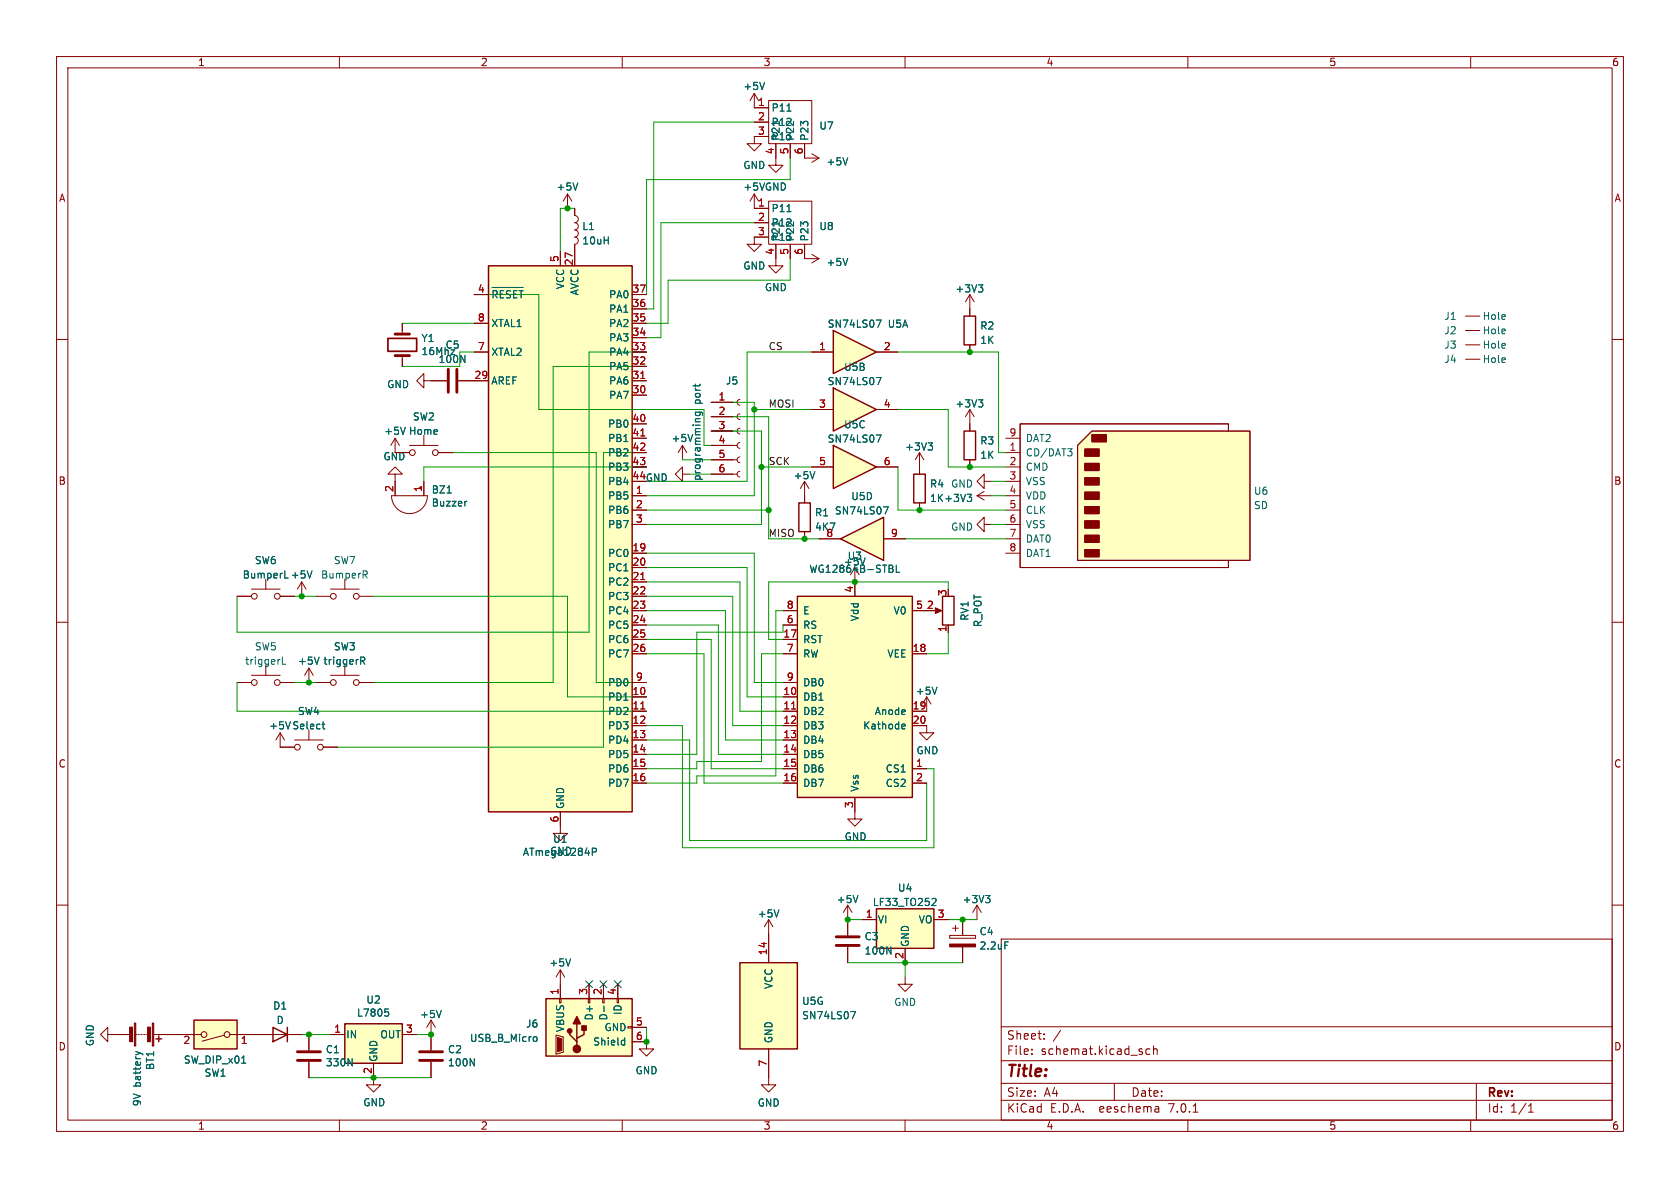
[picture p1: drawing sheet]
<svg xmlns="http://www.w3.org/2000/svg" width="297mm" height="210mm" viewBox="0 0 297 210" stroke-linecap="round" stroke-linejoin="round" font-family="sans-serif">
<g fill="none" stroke="#840000" stroke-width=".18">
<path d="M10 10h277v190h-277zM12 12h273v186h-273zM60 10v2M110 10v2M160 10v2M210 10v2M260 10v2M10 60h2M171.4 52.1l-.7 1.2M171.4 52.1v2.5M171.4 52.1l.8 1.2M259.1 55.9h2.5"/>
<path d="M259.1 58.4h2.5M285 60h2M259.1 61h2.5M10 110h2M44.4 119.4h5.1M47 117.6v1.8M54.6 118.1l-.8 1.3M54.6 118.1v2.6M54.6 118.1l.8 1.3M58.4 119.4h5.1M61 117.6v1.8M285 110h2"/>
<path d="M41.9 120.7h2.5M49.5 120.7h2.6M55.9 120.7h2.5M63.5 120.7h2.5M10 160h2M285 160h2M177 166h108v32h-108zM19 182.9v-1.3l-1.2 1.3 1.2 1.3v-1.3h3.9M23.9 182.9h.2M24.4 182.9h.2M24.9 182.9h.2M25.4 182.9h.3"/>
<path d="M25.9 182.9h.3M27.2 182.9h8.4M39.6 183l-3.9 1M40.6 182.9h12.7M58.4 182.9h2.6M60 198v2M66 188v2.5M71.1 182.9h2.6M76.2 180.3l-.8 1.3M76.2 180.3v5.4M76.2 187.7v2.8M76.2 180.3l.8 1.3"/>
<path d="M110 198v2M160 198v2M177 194.5h108M177 191.5h108M177 187.5h108M177 181.5h108M182.4 186.3v.1M182.4 185.5v.1M184.6 183.6v.1M184.6 182.8v.1M197 191.5v3M203.3 185.5l-.4-.1-.3 .3v.4l.1 .2h.6"/>
<path d="M203.9 185.5l.2-.1 .4 .1 .1 .9M203.9 184.9v1.5M204.6 195.6l.3 .2v.8M204.9 196.5l-.5 .1M204.9 196h-.5M210 198v2M210.9 196.6h.9M260 198v2M261 191.5v6.5M270.2 196.6h.9M270.2 195.5l.4-.4v1.5"/>
<circle cx="45" cy="120.7" r=".51"/>
<circle cx="49" cy="120.7" r=".51"/>
<circle cx="58.9" cy="120.7" r=".51"/>
<circle cx="63" cy="120.7" r=".51"/>
<circle cx="36.1" cy="182.9" r=".51"/>
<circle cx="40.1" cy="182.9" r=".51"/>
</g>
<g fill="none" stroke="#006464" stroke-width=".18">
<path d="M173 50.4h.7l-.4 .4M173.5 50.8l.2 .3v.3l-.2 .2M49.9 116.2v1.2h.6M56.4 116.2l-.4 1.2M63.8 116.2h.5l.2 .2-.1 .4h-.6M64.1 116.8l.4 .6M68.1 178.4h.6M68.5 178.8l.2 .3v.3l-.2 .2M78 178.6l-.4 1.3M24 185.9l.8 .3M24.8 186.2l-.8 .3M24.8 186.2l.3 .1"/>
<path d="M42.7 187.9h.8M83.1 187.2l.7 1.2v-1.2"/>
</g>
<path d="M74.2 187.5h4M74.2 185.9h4" fill="none" stroke="#840000" stroke-width=".51"/>
<g fill="#ffffc2" stroke="#ffffc2" stroke-width=".18">
<path d="M61 181h10.1v7h-10.1z"/>
<path d="M34.3 180.3h7.6v5.1h-7.6z"/>
</g>
<path d="M27.6 183.6h1M28.1 183.1v1.1M34.3 180.3h7.6v5.1h-7.6zM48.3 181.6l2.5 1.3-2.5 1.3zM50.8 181.6v2.6M61 181h10.1v7h-10.1z" fill="none" stroke="#840000" stroke-width=".25"/>
<g fill="#840000" stroke="#840000" stroke-width=".18">
<path d="M23.7 180.8h.3v4.1h-.3z"/>
<path d="M26.9 180.8h.3v4.1h-.3z"/>
<path d="M22.9 181.6h.5v2.6h-.5z"/>
<path d="M26.1 181.6h.5v2.6h-.5z"/>
</g>
<path d="M190.5 78.7l2.5-2.5h28v22.9h-30.5z" fill="#ffffc2"/>
<g fill="#840000" stroke="#840000" stroke-width=".18">
<path d="M191.8 97.2h2.5v1.2h-2.5z"/>
<path d="M191.8 94.6h2.5v1.3h-2.5z"/>
<path d="M191.8 92.1h2.5v1.2h-2.5z"/>
<path d="M191.8 89.5h2.5v1.3h-2.5z"/>
<path d="M191.8 87h2.5v1.3h-2.5z"/>
<path d="M191.8 84.5h2.5v1.2h-2.5z"/>
<path d="M191.8 81.9h2.5v1.3h-2.5z"/>
<path d="M191.8 79.4h2.5v1.2h-2.5z"/>
<path d="M193 76.8h2.6v1.3h-2.6z"/>
<path d="M98.6 183.4l.7 .2v2.1l-.7 .2z"/>
</g>
<g fill="none" stroke="#840000" stroke-width=".18">
<path d="M133.3 36.8h2.6M133.3 39.4h2.6M135.9 35.6h7.6v7.6h-7.6zM71.1 57.2v1.9M135.9 41.9h-2.6v1.3h1.3l-1.3 1.3-1.2-1.3h1.2M137.2 43.2v3.8h1.2l-1.2 1.3-1.3-1.3h1.3M139.7 43.2v2.5M142.2 43.2v2.5h2.6M143.5 45l1.3 .7M144.8 45.7l-1.3 .8M171.4 54.6v1.3M71.1 62.9v1.9"/>
<path d="M171.4 61v1.2M171.4 72.4v3.8M171.4 72.4l-.7 1.3M171.4 72.4l.8 1.3M177.8 77.5h2.5M190.5 78.7l2.5-2.5h28v22.9h-30.5zM217.2 76.2v-1.3h-36.9v25.4h36.9v-1.2M162.6 80l-.8 1.3M162.6 80v3.8M162.6 88.9v1.3M162.6 80l.7 1.3M171.4 81.3v1.3"/>
<path d="M177.8 80h2.5M177.8 82.6h2.5M177.8 85.1h2.5M177.8 87.6h2.5M177.8 90.2h2.5M177.8 92.7h2.5M177.8 95.3h2.5M177.8 97.8h2.5M98.9 176.5h.3v.8h-.3zM99.1 171.5l-.8 1.2M99.1 171.5v5M99.1 171.5l.7 1.2"/>
<path d="M104 176.5h.3v.8h-.3zM104.1 174v2.5M106.6 176.5h.2v.8h-.2zM106.7 174v2.5M109.1 176.5h.2v.8h-.2zM109.2 174v2.5M54.6 182.9v2.8M54.6 187.7v2.8M66 190.5v1.3h1.3l-1.3 1.2-1.2-1.2h1.2M98.3 183l1.3 .3v2.8l-1 .2h-.3zM111 181.5h.8v.2h-.8zM111.8 184.2h2.5v1.2h1.3l-1.3 1.3-1.3-1.3h1.3"/>
<path d="M111.8 181.6h2.5"/>
</g>
<g fill="none" stroke="#006464" stroke-width=".18">
<path d="M139.1 37.4h.7M149.9 45.7l-.5 1.2M80.4 61.8l-.7 .9M164.1 78.3h.8l-.5 .5M164.6 78.8l.3 .2v.3l-.3 .3M173 70.7h.7l-.4 .5M173.5 71.2l.2 .2v.3l-.2 .2M188.7 79.3h.8l-.4 .5M189.5 79.9v.6M100.9 169.5l-.4 1.3M106.8 177.8v1M61.5 187.2l.8 1.2v-1.2"/>
<path d="M94.5 183.3h.3l.1 .2v.5l-.4 .1M110.1 183.9l.3 .1M110.4 183.5v1.2M110.4 184.7h-.3"/>
</g>
<path d="M170.4 55.9h2.1v5.1h-2.1zM170.4 76.2h2.1v5.1h-2.1zM161.5 83.8h2.1v5.1h-2.1zM96.5 176.5h15.3v10.2h-15.3zM100.7 182.2v.7l1.3 1.3v.6M102 181v2.5M103.3 181.6v1.3l-1.3 .6v.7" fill="none" stroke="#840000" stroke-width=".25"/>
<path d="M96.5 176.5h15.3v10.2h-15.3z" fill="#ffffc2" stroke="#ffffc2" stroke-width=".18"/>
<g fill="#840000" stroke="#840000" stroke-width=".25">
<path d="M102 179.7l.6 1.3h-1.3z"/>
<path d="M102.9 181.4h.7v.7h-.7z"/>
<circle cx="102" cy="185.4" r=".63"/>
<circle cx="100.7" cy="182.2" r=".38"/>
</g>
<path d="M69.8 59.1h2.6M69.8 62.9h2.6M52.6 187.5h4M52.6 185.9h4" fill="none" stroke="#840000" stroke-width=".51"/>
<path d="M68.6 59.8h5.1v2.3h-5.1z" fill="none" stroke="#840000" stroke-width=".3"/>
<path d="M148.6 95.3l7.6-3.9v7.7z" fill="#ffffc2"/>
<path d="M148.6 95.3l7.6-3.9v7.7zM166.6 105.4h2.1v5.1h-2.1zM154.9 160.7h10.2v6.9h-10.2z" fill="none" stroke="#840000" stroke-width=".25"/>
<g fill="none" stroke="#840000" stroke-width=".18">
<path d="M100.3 34.3l-.7 1.3M100.3 34.3v2.5M100.3 34.3l.8 1.3M101.6 36.8v1.3a.64 .64 0 0 1 .6 .6 .64 .64 0 0 1-.6 .7 .64 .64 0 0 1 .6 .6 .64 .64 0 0 1-.6 .6 .64 .64 0 0 1 .6 .7 .64 .64 0 0 1-.6 .6 .64 .64 0 0 1 .6 .6 .64 .64 0 0 1-.6 .7v1.3M69.8 77.5l-.7 1.2M69.8 77.5v2.5h2.6M69.8 77.5l.8 1.2M72.4 78.7h5.1M74.9 67.3v-1.3l-1.2 1.3 1.2 1.3v-1.3h4.1M74.9 77v1.7M81 67.3h2.8M120.6 78.7l-.7 1.3"/>
<path d="M120.6 78.7v2.6M120.6 78.7l.8 1.3M69.2 87.6h6.4a3.2 3.2 0 0 1-3.2 3.2 3.2 3.2 0 0 1-3.2-3.2zM69.8 83.8h1.3l-1.3-1.2-1.2 1.2h1.2v3.8M74.9 85.1v2.5M77.5 80h2.5M120.6 83.8v-1.2l-1.2 1.2 1.2 1.3v-1.3h1.3M144.8 95.3h3.8M156.2 95.3h3.8M172.7 87.6h2.6M172.7 87.6l1.3 .8M174 92.7v-1.3l-1.3 1.3 1.3 1.3v-1.3h1.3"/>
<path d="M174 85.1v-1.3l-1.3 1.3 1.3 1.3v-1.3h1.3M174 86.9l-1.3 .7M41.9 105.4h2.5M44.4 104.1h5.1M47 102.4v1.7M49.5 105.4h2.6M53.3 102.9l-.7 1.2M53.3 102.9v2.5M53.3 102.9l.8 1.2M55.9 105.4h2.5M58.4 104.1h5.1M61 102.4v1.7"/>
<path d="M63.5 105.4h2.5M165.1 108h1M167.6 110.5v1.3M152.4 162.6h2.5M160 167.6v2.6M165.1 162.6h2.5"/>
<circle cx="72.9" cy="80" r=".51"/>
<circle cx="77" cy="80" r=".51"/>
<circle cx="45" cy="105.4" r=".51"/>
<circle cx="49" cy="105.4" r=".51"/>
<circle cx="58.9" cy="105.4" r=".51"/>
<circle cx="63" cy="105.4" r=".51"/>
</g>
<path d="M102.1 32.3l-.4 1.3M81.5 62.8l.7 1.3v-1.3M122.5 76.8l-.5 1.3M82.6 88.6l-.3 .1M156.2 89.6h.8l-.5 1.3M171 87.4h.8l-.5 .5M171.5 87.9l.3 .2v.3l-.3 .3M50.3 102.2h.7M55.2 100.9l-.5 1.3M64.5 101.6l.4 .6M64.7 100.9l.2 .3v.3l-.2 .1M164.9 158.8l.5 .1 .1 .3-.8 .9h.8" fill="none" stroke="#006464" stroke-width=".18"/>
<path d="M79.2 65.3v4M80.8 65.3v4" fill="none" stroke="#840000" stroke-width=".51"/>
<path d="M154.9 160.7h10.2v6.9h-10.2z" fill="#ffffc2" stroke="#ffffc2" stroke-width=".18"/>
<path d="M165.4 107.4l1.1 .6-1.1 .5z" fill="#840000" stroke="#840000" stroke-width=".18"/>
<path d="M147.3 78.7l7.6 3.9-7.6 3.8z" fill="#ffffc2"/>
<path d="M147.3 78.7l7.6 3.9-7.6 3.8z" fill="none" stroke="#840000" stroke-width=".25"/>
<path d="M143.5 82.6h3.8M154.9 82.6h3.8" fill="none" stroke="#840000" stroke-width=".18"/>
<path d="M154.9 76.9h.9l-.6 1.3" fill="none" stroke="#006464" stroke-width=".18"/>
<path d="M147.3 68.6l7.6 3.8-7.6 3.8z" fill="#ffffc2"/>
<path d="M147.3 68.6l7.6 3.8-7.6 3.8z" fill="none" stroke="#840000" stroke-width=".25"/>
<path d="M143.5 72.4h3.8M154.9 72.4h3.8" fill="none" stroke="#840000" stroke-width=".18"/>
<path d="M154.9 66.7h.9l-.6 1.3" fill="none" stroke="#006464" stroke-width=".18"/>
<path d="M147.3 58.4l7.6 3.8-7.6 3.8z" fill="#ffffc2"/>
<path d="M86.4 47h25.4v96.5h-25.4zM147.3 58.4l7.6 3.8-7.6 3.8zM141.2 88.9h2.1v5.1h-2.1zM141 105.4h20.3v35.6h-20.3zM130.8 170.2h10.2v15.2h-10.2z" fill="none" stroke="#840000" stroke-width=".25"/>
<g fill="none" stroke="#840000" stroke-width=".18">
<path d="M133.3 16.5l-.7 1.3M133.3 16.5v2.6h2.6M133.3 16.5l.8 1.3M135.9 17.8h7.6v7.6h-7.6zM101.6 36.8v1.3M133.3 34.3v2.5h2.6M133.3 21.6h2.6M133.3 34.3l-.7 1.3M133.3 34.3l.8 1.3M133.3 39.4h2.6M135.9 24.1h-2.6v1.3h1.3l-1.3 1.3-1.2-1.3h1.2M137.2 25.4v3.8h1.2l-1.2 1.3-1.3-1.3h1.3"/>
<path d="M139.7 25.4v2.5M142.2 25.4v2.5h2.6M143.5 27.2l1.3 .7M144.8 27.9l-1.3 .8M71.1 57.2v1.2M83.8 57.2h2.6M83.8 52.1h2.6M99.1 44.5v2.5M101.6 43.2v3.8M111.8 59.7h2.5M111.8 57.2h2.5M111.8 54.6h2.5"/>
<path d="M111.8 52.1h2.5M133.3 41.9h2.6M137.2 43.2v2.5M139.7 43.2v2.5M142.2 43.2v2.5M171.4 54.6v1.3M71.1 63.5v1.3M76.2 67.3h2.8M81 67.3h5.4M83.8 62.2h2.6M111.8 62.2h2.5M111.8 67.3h2.5"/>
<path d="M111.8 69.9h2.5M111.8 64.8h2.5M111.8 74.9h2.5M111.8 77.5h2.5M125.7 78.7h4.6M125.7 76.2h4.6M125.7 73.7h4.6M125.7 71.1h4.6M130.8 78.2l-.3 .2-.2 .3 .1 .4 .4 .1M130.8 75.7l-.3 .1-.2 .4 .1 .4 .4 .1M130.8 73.2l-.3 .1-.2 .3 .1 .4 .4 .2M130.8 70.6l-.3 .1-.2 .4 .1 .4 .4 .1"/>
<path d="M143.5 62.2h3.8M143.5 72.4h3.8M154.9 62.2h3.8M154.9 72.4h3.8M171.4 61v1.2M171.4 74.9v1.3M259.1 63.5h2.5M69.8 80h2.6M69.8 85.1v2.5M74.9 85.1v2.5M77.5 80h2.5M111.8 87.6h2.5"/>
<path d="M111.8 97.8h2.5M111.8 90.2h2.5M111.8 92.7h2.5M111.8 80h2.5M111.8 82.6h2.5M111.8 85.1h2.5M125.7 83.8h4.6M125.7 81.3h4.6M130.8 83.3l-.3 .1-.2 .4 .1 .4 .4 .1M130.8 80.8l-.3 .1-.2 .4 .1 .3 .4 .2M142.2 85.1l-.7 1.3M142.2 85.1v3.8"/>
<path d="M142.2 94v1.3M142.2 85.1l.8 1.3M143.5 82.6h3.8M144.8 95.3h3.8M154.9 82.6h3.8M156.2 95.3h3.8M162.6 82.6v1.2M162.6 88.9v1.3M171.4 81.3v1.3M41.9 105.4h2.5M49.5 105.4h2.6M111.8 113h2.5"/>
<path d="M111.8 115.6h2.5M111.8 108h2.5M111.8 110.5h2.5M111.8 100.3h2.5M111.8 102.9h2.5M111.8 105.4h2.5M138.4 113h2.6M138.4 115.6h2.6M138.4 108h2.6M138.4 110.5h2.6M151.1 100.3v5.1M161.3 115.6h2.5"/>
<path d="M161.3 108h2.5M167.6 110.5v1.3M49.5 129.5v2.6h2.6M49.5 129.5l-.7 1.3M49.5 129.5l.8 1.3M52.1 130.8h5M54.6 129v1.8M55.9 120.7h2.5M57.1 132.1h2.6M63.5 120.7h2.5M111.8 130.8h2.5M111.8 135.9h2.5"/>
<path d="M111.8 123.2h2.5M111.8 125.7h2.5M111.8 128.3h2.5M111.8 133.4h2.5M111.8 138.4h2.5M111.8 120.7h2.5M138.4 130.8h2.6M138.4 135.9h2.6M138.4 123.2h2.6M138.4 125.7h2.6M138.4 128.3h2.6M138.4 133.4h2.6"/>
<path d="M138.4 138.4h2.6M138.4 120.7h2.6M161.3 128.3h2.5v1.2h1.3l-1.3 1.3-1.2-1.3h1.2M161.3 135.9h2.5M161.3 138.4h2.5M163.8 123.2v2.5h-2.5M163.8 123.2l-.7 1.3M163.8 123.2l.8 1.3M99.1 143.5v3.8h1.2l-1.2 1.3-1.3-1.3h1.3M151.1 141v3.8h1.3l-1.3 1.3-1.2-1.3h1.2M99.1 174v2.5M104.1 174v2.5"/>
<path d="M106.7 174v2.5M109.2 174v2.5M135.9 162.6v7.6M135.9 162.6l-.8 1.2M135.9 162.6l.8 1.2M149.9 160l-.8 1.3M149.9 160v5.4M149.9 167.4v2.8M149.9 160l.7 1.3M152.4 162.6h2.5M160 172.7v1.3h1.3l-1.3 1.3-1.3-1.3h1.3M160 167.6v2.6"/>
<path d="M165.1 162.6h2.5M167.9 165.4h4.6v.5h-4.6zM168.4 164.1h1M168.9 163.6v1M170.2 162.6v2.8M170.2 167.4v2.8M172.7 160l-.7 1.3M172.7 160v2.6M172.7 160l.8 1.3M20.3 182.9h2.6M27.9 182.9h7.7M40.6 182.9h7.7"/>
<path d="M50.8 182.9h2.5M54.6 182.9v2.8M54.6 187.7v2.8M58.4 182.9h2.6M66 188v2.5M71.1 182.9h2.6M76.2 182.9v2.8M76.2 187.7v2.8M111.8 181.6h2.5M111.8 184.2h2.5M135.9 185.4v6.4h1.3l-1.3 1.2-1.3-1.2h1.3"/>
<circle cx="52.6" cy="132.1" r=".51"/>
<circle cx="56.6" cy="132.1" r=".51"/>
</g>
<g fill="none" stroke="#006464" stroke-width=".18">
<path d="M135.2 14.6l-.5 1.2M139.1 19.6h.7M102.1 32.3l-.4 1.3M139.1 37.4h.7M149.9 27.9l-.5 1.3M87 50.8h5.5M87.9 51.6l-.2-.2h-.5v1.3M89 51.4h-.6v1.3M90.3 51.4h-.5l-.3 .2M91.4 51.4h-.6v1.3M91.8 51.4h.7M92.1 51.4v1.3"/>
<path d="M149.9 45.7l-.5 1.2M154.9 56.6h.9l-.6 1.2M173 50.4h.7l-.4 .4M173.5 50.8l.2 .3v.3l-.2 .2M80.4 61.8l-.7 .9M81.5 62.8l.7 1.3v-1.3M110.3 78.1h.7M122.5 76.8l-.5 1.3M122.9 72.9h1.1l.2 .2-.1 .3M123 72.9l-.1 .3 .3 .3 .5-.2v-.4M123.8 74h-.7l-.2 .2M154.9 76.9h.9l-.6 1.3"/>
<path d="M154.9 66.7h.9l-.6 1.3M164.1 78.3h.8l-.5 .5M164.6 78.8l.3 .2v.3l-.3 .3M173 70.7h.7l-.4 .5M173.5 71.2l.2 .2v.3l-.2 .2M82.6 88.6l-.3 .1M144.1 83.4l-.5 1.2M152.9 98.6l-.4 1.3M156.2 89.6h.8l-.5 1.3M157.7 100l.1 .1-.1 .3M158.4 99.9v1.3h.7M171 87.4h.8l-.5 .5"/>
<path d="M171.5 87.9l.3 .2v.3l-.3 .3M50.3 102.2h.7M55.2 100.9l-.5 1.3M56.4 116.2l-.4 1.2M63.8 116.2h.5l.2 .2-.1 .4h-.6M64.1 116.8l.4 .6M157.6 100.5l.3 .2-.1 .4-.1 .1M56.9 128h.5M57.1 127.6v1.1l.3 .2M159.5 128.1l.4-.1 .1 .3-.6 .1M159.5 128.8h.5M165.6 121.5l-.4 1.2"/>
<path d="M104.7 150.6l.6-.1 .1-.1v-.3l-.7-.2v1.3M151.7 158.3l-.4 1.3M164.9 158.8l.5 .1 .1 .3-.8 .9h.8M174.2 158.3h.8l-.4 .5M174.8 158.8l.2 .2v.3l-.2 .3M68.1 178.4h.6M68.5 178.8l.2 .3v.3l-.2 .2M78 178.6l-.4 1.3M100.9 169.5l-.4 1.3M106.8 177.8v1M137.7 160.8l-.4 1.3M150.4 178.8h.8l-.5 1.3"/>
<path d="M156.8 167.4l.7 1.3v-1.3M177.6 166.5h.7M24 185.9l.8 .3M24.8 186.2l-.8 .3M24.8 186.2l.3 .1M42.7 187.9h.8M61.5 187.2l.8 1.2v-1.2M83.1 187.2l.7 1.2v-1.2M94.5 183.3h.3l.1 .2v.5l-.4 .1M110.1 183.9l.3 .1M110.4 183.5v1.2M110.4 184.7h-.3"/>
</g>
<g fill="#ffffc2" stroke="#ffffc2" stroke-width=".18">
<path d="M141 105.4h20.3v35.6h-20.3z"/>
<path d="M86.4 47h25.4v96.5h-25.4z"/>
<path d="M130.8 170.2h10.2v15.2h-10.2z"/>
</g>
<path d="M113.3 66.9h.7M113.3 77.1h.7M113.3 102.5h.7M113.3 125.3h.7M139.9 125.3h.8" fill="none" stroke="#a90000" stroke-width=".18"/>
<path d="M167.9 166.9h4.6v.5h-4.6z" fill="#840000" stroke="#840000" stroke-width=".18"/>
<path d="M147.8 167.1h4.1M147.8 165.6h4.1" fill="none" stroke="#840000" stroke-width=".51"/>
<g fill="none" stroke="#009600" stroke-width=".18">
<path d="M101.6 36.8h-2.5v7.7M133.3 39.4h-16.5v20.3h-2.5M133.3 21.6h-17.7v33h-1.3M139.7 27.9v3.9h-25.4v20.3M71.1 57.2h12.7M83.8 52.1h11.4v20.3h29.3v6.3h1.2M139.7 45.7v3.8h-21.6v7.7h-3.8M83.8 62.2h-2.5v2.6h-10.2M114.3 64.8h-16.5v55.9h-31.8M114.3 62.2h-10.2v49.6h-62.2v-6.4M125.7 73.7h10.2v21.6h8.9M125.7 76.2h8.9v16.5h-20.3"/>
<path d="M125.7 71.1h7.6v16.5h-19M133.3 72.4h10.2M143.5 62.2h-11.4v22.9h-17.8M158.7 72.4h8.9v10.2h10.2M158.7 62.2h17.8v17.8h1.3M80 80h25.4v40.7h8.9M114.3 90.2h21.6M114.3 82.6h-39.4v2.5M114.3 97.8h19v22.9h5.1M114.3 80h-7.6v52.1h-47M120.6 81.3h5.1M121.9 83.8h3.8"/>
<path d="M134.6 82.6h8.9M158.7 82.6v7.6h19.1M160 95.3h17.8M175.3 92.7h2.5M175.3 87.6h2.5M175.3 85.1h2.5M52.1 105.4h3.8M66 105.4h34.3v17.8h14M114.3 113h11.4v22.9h12.7M114.3 115.6h10.2v22.8h13.9M114.3 102.9h16.5v22.8h7.6M114.3 105.4h15.2v22.9h8.9"/>
<path d="M114.3 100.3h17.8v22.9h6.3M114.3 108h14v22.8h10.1M114.3 110.5h12.7v22.9h11.4M138.4 115.6h-3.8v19h-11.4v1.3h-8.9M138.4 108h-1.2v29.2h-14v1.2h-8.9M138.4 110.5v1.3h-15.2v21.6h-8.9M167.6 104.1v-1.2h-31.7v10.1h2.5M167.6 111.8v3.8h-3.8M41.9 120.7v5h72.4M52.1 120.7h3.8M114.3 128.3h6.3v21.6h44.5v-14h-1.3M114.3 130.8h7.6v17.8h41.9v-10.2"/>
<path d="M149.9 162.6h2.5M149.9 170.2h20.3M160 170.2v2.5M167.6 162.6h5.1M53.3 182.9h5.1M54.6 190.5h21.6M73.7 182.9h2.5M114.3 181.6v2.6"/>
</g>
<path d="M103.5 173.4l1.2 1.2M104.7 173.4l-1.2 1.2M106.1 173.4l1.2 1.2M107.3 173.4l-1.2 1.2M108.6 173.4l1.2 1.2M109.8 173.4l-1.2 1.2" fill="none" stroke="#000084" stroke-width=".18"/>
<g fill="#009600" stroke="#009600" stroke-width=".18">
<circle cx="54.6" cy="182.9" r=".46"/>
<circle cx="114.3" cy="184.2" r=".46"/>
<circle cx="54.6" cy="120.7" r=".46"/>
<circle cx="66" cy="190.5" r=".46"/>
<circle cx="76.2" cy="182.9" r=".46"/>
<circle cx="53.3" cy="105.4" r=".46"/>
<circle cx="100.3" cy="36.8" r=".46"/>
<circle cx="151.1" cy="102.9" r=".46"/>
<circle cx="142.2" cy="95.3" r=".46"/>
<circle cx="171.4" cy="82.6" r=".46"/>
<circle cx="162.6" cy="90.2" r=".46"/>
<circle cx="171.4" cy="62.2" r=".46"/>
<circle cx="133.3" cy="72.4" r=".46"/>
<circle cx="134.6" cy="82.6" r=".46"/>
<circle cx="135.9" cy="90.2" r=".46"/>
<circle cx="149.9" cy="162.6" r=".46"/>
<circle cx="170.2" cy="162.6" r=".46"/>
<circle cx="160" cy="170.2" r=".46"/>
</g>
<text font-size="2.8" fill="#840000" x="178" y="190.8">Title:</text>
<g font-size="2.1" fill="#840000">
<text x="178" y="183.9">Sheet:</text>
<text x="186.2" y="183.9">/</text>
<text x="178" y="186.6">File:</text>
<text x="184" y="186.6">schemat.kicad_sch</text>
<text x="178" y="196.8">KiCad</text>
<text x="178" y="194">Size:</text>
<text x="184.6" y="194">A4</text>
<text x="185.7" y="196.8">E.D.A.</text>
<text x="194.4" y="196.8">eeschema</text>
<text x="200" y="194">Date:</text>
<text x="206.7" y="196.8">7.0.1</text>
<text x="263" y="194.2">Rev:</text>
<text x="263" y="196.8">Id:</text>
<text x="267" y="196.8">1/1</text>
</g>
<g font-size="1.8" fill="#840000">
<text x="35" y="11.8">1</text>
<text x="85" y="11.8">2</text>
<text x="135" y="11.8">3</text>
<text x="185" y="11.8">4</text>
<text x="235" y="11.8">5</text>
<text x="285" y="11.8">6</text>
<text x="10.4" y="35.8">A</text>
<text x="285.4" y="35.8">A</text>
<text x="10.3" y="85.8">B</text>
<text x="285.3" y="85.8">B</text>
<text x="10.3" y="135.8">C</text>
<text x="285.3" y="135.8">C</text>
<text x="10.3" y="185.8">D</text>
<text x="285.3" y="185.8">D</text>
<text x="35" y="199.8">1</text>
<text x="85" y="199.8">2</text>
<text x="135" y="199.8">3</text>
<text x="185" y="199.8">4</text>
<text x="235" y="199.8">5</text>
<text x="285" y="199.8">6</text>
</g>
<g font-size="1.8" fill="#006464">
<text x="131.4" y="16.1">+5V</text>
<text x="136.4" y="19.9">P11</text>
<text x="136.4" y="22.4">P12</text>
<text x="144.8" y="23.1">U7</text>
<text x="136.4" y="25">P13</text>
<text x="138" y="24.9" transform="rotate(-90 138 24.9)">P21</text>
<text x="140.5" y="24.9" transform="rotate(-90 140.5 24.9)">P22</text>
<text x="143.1" y="24.9" transform="rotate(-90 143.1 24.9)">P23</text>
<text x="146.1" y="29.4">+5V</text>
<text x="98.3" y="33.8">+5V</text>
<text x="131.4" y="30">GND</text>
<text x="131.4" y="33.8">+5V GND</text>
<text x="102.9" y="40.8">L1</text>
<text x="136.4" y="37.7">P11</text>
<text x="136.4" y="40.2">P12</text>
<text x="144.8" y="40.8">U8</text>
<text x="102.9" y="43.4">10uH</text>
<text x="131.4" y="47.8">GND</text>
<text x="136.4" y="42.7">P13</text>
<text x="138" y="42.7" transform="rotate(-90 138 42.7)">P21</text>
<text x="140.5" y="42.7" transform="rotate(-90 140.5 42.7)">P22</text>
<text x="143.1" y="42.7" transform="rotate(-90 143.1 42.7)">P23</text>
<text x="146.1" y="47.2">+5V</text>
<text x="86.9" y="53.5">~{RESET}</text>
<text x="99.9" y="51.3" transform="rotate(-90 99.9 51.3)">VCC</text>
<text x="102.4" y="52.3" transform="rotate(-90 102.4 52.3)">AVCC</text>
<text x="107.6" y="52.9">PA0</text>
<text x="135.2" y="51.6">GND</text>
<text x="168.8" y="51.9">+3V3</text>
<text x="86.9" y="58">XTAL1</text>
<text x="107.6" y="58">PA2</text>
<text x="107.6" y="55.4">PA1</text>
<text x="146.3" y="58.1">SN74LS07</text>
<text x="156.9" y="58.1">U5A</text>
<text x="173.2" y="58.4">R2</text>
<text x="255.3" y="56.7">J1</text>
<text x="255.3" y="59.2">J2</text>
<text x="262.1" y="56.7">Hole</text>
<text x="262.1" y="59.2">Hole</text>
<text x="74.5" y="60.6">Y1</text>
<text x="74.5" y="62.9">16Mhz</text>
<text x="77.5" y="64.3">100N</text>
<text x="78.7" y="61.8">C5</text>
<text x="86.9" y="63.1">XTAL2</text>
<text x="107.6" y="65.6">PA5</text>
<text x="107.6" y="63.1">PA4</text>
<text x="107.6" y="60.5">PA3</text>
<text x="149.2" y="65.7">U5B</text>
<text x="173.2" y="60.9">1K</text>
<text x="255.3" y="61.8">J3</text>
<text x="255.3" y="64.3">J4</text>
<text x="262.1" y="61.8">Hole</text>
<text x="262.1" y="64.3">Hole</text>
<text x="68.4" y="68.8">GND</text>
<text x="86.9" y="68.1">AREF</text>
<text x="107.6" y="70.7">PA7</text>
<text x="107.6" y="68.1">PA6</text>
<text x="124" y="71.5" transform="rotate(-90 124 71.5)">port</text>
<text x="128.3" y="68.1">J5</text>
<text x="146.3" y="68.2">SN74LS07</text>
<text x="67.9" y="77">+5V Home</text>
<text x="72.9" y="74.5">SW2</text>
<text x="107.4" y="75.8">PB0</text>
<text x="149.2" y="75.9">U5C</text>
<text x="168.8" y="72.2">+3V3</text>
<text x="67.7" y="81.5">GND</text>
<text x="107.4" y="78.3">PB1</text>
<text x="107.4" y="80.8">PB2</text>
<text x="107.4" y="83.4">PB3</text>
<text x="118.7" y="78.3">+5V</text>
<text x="146.3" y="78.4">SN74LS07</text>
<text x="160" y="79.8">+3V3</text>
<text x="173.2" y="78.7">R3</text>
<text x="173.2" y="81.3">1K</text>
<text x="181.4" y="80.8">CD/DAT3</text>
<text x="181.4" y="83.4">CMD</text>
<text x="181.4" y="78.3">DAT2</text>
<text x="76.3" y="87.4">BZ1</text>
<text x="76.3" y="89.7">Buzzer</text>
<text x="107.4" y="88.5">PB5</text>
<text x="107.4" y="85.9">PB4</text>
<text x="114.1" y="85.3">GND</text>
<text x="124" y="85.1" transform="rotate(-90 124 85.1)">programming</text>
<text x="140.2" y="84.9">+5V</text>
<text x="150.4" y="88.6">U5D</text>
<text x="164.3" y="86.4">R4</text>
<text x="164.3" y="88.9">1K +3V3</text>
<text x="168.1" y="86.3">GND</text>
<text x="181.4" y="85.9">VSS</text>
<text x="181.4" y="88.5">VDD</text>
<text x="221.6" y="87.6">U6</text>
<text x="107.4" y="91">PB6</text>
<text x="107.4" y="93.5">PB7</text>
<text x="144" y="91.4">R1</text>
<text x="144" y="94">4K7</text>
<text x="147.5" y="91.1">SN74LS07</text>
<text x="168.1" y="94">GND</text>
<text x="181.4" y="91">CLK</text>
<text x="181.4" y="93.5">VSS</text>
<text x="221.6" y="90.2">SD</text>
<text x="45" y="99.9">SW6</text>
<text x="59" y="99.9">SW7</text>
<text x="107.4" y="98.6">PC0</text>
<text x="107.4" y="101.2">PC1</text>
<text x="143" y="101.4">WG12864B-STBL</text>
<text x="149.1" y="100.1">+5V</text>
<text x="149.8" y="99.1">U3</text>
<text x="181.4" y="96.1">DAT0</text>
<text x="181.4" y="98.6">DAT1</text>
<text x="42.8" y="102.4">BumperL</text>
<text x="51.3" y="102.4">+5V</text>
<text x="56.7" y="102.4">BumperR</text>
<text x="107.4" y="103.7">PC2</text>
<text x="107.4" y="106.2">PC3</text>
<text x="107.4" y="108.8">PC4</text>
<text x="107.4" y="111.3">PC5</text>
<text x="107.4" y="113.9">PC6</text>
<text x="142" y="113.9">RST</text>
<text x="142" y="111.3">RS</text>
<text x="142" y="108.8">E</text>
<text x="152" y="109.9" transform="rotate(-90 152 109.9)">Vdd</text>
<text x="157.8" y="108.8">V0</text>
<text x="171.4" y="109.8" transform="rotate(-90 171.4 109.8)">RV1</text>
<text x="173.7" y="110.9" transform="rotate(-90 173.7 110.9)">R_POT</text>
<text x="43.3" y="117.7">triggerL</text>
<text x="45" y="115.1">SW5</text>
<text x="52.6" y="117.7">+5V</text>
<text x="57.1" y="117.7">triggerR</text>
<text x="59" y="115.1">SW3</text>
<text x="107.4" y="116.4">PC7</text>
<text x="142" y="116.4">RW</text>
<text x="156.8" y="116.4">VEE</text>
<text x="107.4" y="124">PD1</text>
<text x="107.4" y="121.5">PD0</text>
<text x="142" y="124">DB1</text>
<text x="142" y="121.5">DB0</text>
<text x="161.8" y="123">+5V</text>
<text x="47.5" y="129.1">+5V Select</text>
<text x="52.6" y="126.6">SW4</text>
<text x="107.4" y="126.6">PD2</text>
<text x="107.4" y="129.1">PD3</text>
<text x="107.4" y="131.6">PD4</text>
<text x="142" y="126.6">DB2</text>
<text x="142" y="129.1">DB3</text>
<text x="142" y="131.6">DB4</text>
<text x="152.5" y="129.1">Kathode</text>
<text x="154.5" y="126.6">Anode</text>
<text x="107.4" y="134.2">PD5</text>
<text x="107.4" y="136.7">PD6</text>
<text x="142" y="134.2">DB5</text>
<text x="142" y="136.7">DB6</text>
<text x="156.5" y="136.7">CS1</text>
<text x="162" y="133.5">GND</text>
<text x="99.9" y="143" transform="rotate(-90 99.9 143)">GND</text>
<text x="107.4" y="139.3">PD7</text>
<text x="142" y="139.3">DB7</text>
<text x="152" y="140" transform="rotate(-90 152 140)">Vss</text>
<text x="156.5" y="139.3">CS2</text>
<text x="97.7" y="149.1">U1</text>
<text x="149.3" y="148.7">GND</text>
<text x="92.4" y="151.4">ATmega1284P</text>
<text x="97.2" y="151.3">GND</text>
<text x="147.9" y="159.8">+5V</text>
<text x="154.2" y="160.3">LF33_TO252</text>
<text x="158.7" y="157.8">U4</text>
<text x="170.1" y="159.8">+3V3</text>
<text x="133.9" y="162.3">+5V</text>
<text x="152.8" y="166.4">C3</text>
<text x="155.2" y="163.4">VI</text>
<text x="160.8" y="167.4" transform="rotate(-90 160.8 167.4)">GND</text>
<text x="162.3" y="163.4">VO</text>
<text x="173.1" y="165.5">C4</text>
<text x="97.1" y="171">+5V</text>
<text x="152.8" y="168.9">100N</text>
<text x="173.1" y="168">2.2uF</text>
<text x="48.2" y="178.6">D1</text>
<text x="63" y="179.9">L7805</text>
<text x="64.7" y="177.6">U2</text>
<text x="110" y="179.5" transform="rotate(-90 110 179.5)">ID</text>
<text x="136.7" y="175" transform="rotate(-90 136.7 175)">VCC</text>
<text x="141.7" y="177.8">U5G</text>
<text x="158" y="178">GND</text>
<text x="16.8" y="185" transform="rotate(-90 16.8 185)">GND</text>
<text x="48.8" y="181.2">D</text>
<text x="61.2" y="183.7">IN</text>
<text x="67.1" y="183.7">OUT</text>
<text x="74.2" y="180.1">+5V</text>
<text x="83" y="184.3">USB_B_Micro</text>
<text x="92.9" y="181.8">J6</text>
<text x="99.9" y="182.6" transform="rotate(-90 99.9 182.6)">VBUS</text>
<text x="104.8" y="185">Shield</text>
<text x="105" y="180.5" transform="rotate(-90 105 180.5)">D+</text>
<text x="106.7" y="182.4">GND</text>
<text x="107.5" y="180.5" transform="rotate(-90 107.5 180.5)">D-</text>
<text x="136.7" y="184.4" transform="rotate(-90 136.7 184.4)">GND</text>
<text x="141.7" y="180.3">SN74LS07</text>
<text x="27.4" y="189.2" transform="rotate(-90 27.4 189.2)">BT1</text>
<text x="32.4" y="188.2">SW_DIP_x01</text>
<text x="36.1" y="190.5">SW1</text>
<text x="57.5" y="186.3">C1</text>
<text x="57.5" y="188.7">330N</text>
<text x="66.9" y="187.7" transform="rotate(-90 66.9 187.7)">GND</text>
<text x="79.1" y="186.3">C2</text>
<text x="79.1" y="188.7">100N</text>
<text x="112.3" y="190.1">GND</text>
<text x="25.1" y="195.6" transform="rotate(-90 25.1 195.6)">9V battery</text>
<text x="64.2" y="195.7">GND</text>
<text x="133.9" y="195.8">GND</text>
</g>
<g font-size="1.8" fill="#a90000">
<text x="134" y="18.8">1</text>
<text x="134" y="21.3">2</text>
<text x="134" y="23.9">3</text>
<text x="136.9" y="27.3" transform="rotate(-90 136.9 27.3)">4</text>
<text x="139.4" y="27.3" transform="rotate(-90 139.4 27.3)">5</text>
<text x="142" y="27.3" transform="rotate(-90 142 27.3)">6</text>
<text x="134" y="36.6">1</text>
<text x="134" y="39.1">2</text>
<text x="134" y="41.7">3</text>
<text x="98.8" y="46.4" transform="rotate(-90 98.8 46.4)">5</text>
<text x="101.3" y="47" transform="rotate(-90 101.3 47)">27</text>
<text x="136.9" y="45.1" transform="rotate(-90 136.9 45.1)">4</text>
<text x="139.4" y="45.1" transform="rotate(-90 139.4 45.1)">5</text>
<text x="142" y="45.1" transform="rotate(-90 142 45.1)">6</text>
<text x="84.4" y="51.8">4</text>
<text x="111.8" y="51.8">37</text>
<text x="84.4" y="56.9">8</text>
<text x="111.8" y="59.4">34</text>
<text x="111.8" y="56.9">35</text>
<text x="111.8" y="54.4">36</text>
<text x="84.4" y="62">7</text>
<text x="111.8" y="64.5">32</text>
<text x="111.8" y="62">33</text>
<text x="144.7" y="62">1</text>
<text x="156.2" y="62">2</text>
<text x="83.8" y="67.1">29</text>
<text x="111.8" y="69.6">30</text>
<text x="111.8" y="67.1">31</text>
<text x="127" y="70.9">1</text>
<text x="111.8" y="74.7">40</text>
<text x="111.8" y="77.2">41</text>
<text x="127" y="73.4">2</text>
<text x="127" y="75.9">3</text>
<text x="144.7" y="72.1">3</text>
<text x="156.2" y="72.1">4</text>
<text x="178.4" y="77.2">9</text>
<text x="111.8" y="79.8">42</text>
<text x="111.8" y="82.3">43</text>
<text x="127" y="78.5">4</text>
<text x="127" y="81">5</text>
<text x="127" y="83.6">6</text>
<text x="144.7" y="82.3">5</text>
<text x="156.2" y="82.3">6</text>
<text x="178.4" y="79.8">1</text>
<text x="178.4" y="82.3">2</text>
<text x="69.6" y="87" transform="rotate(-90 69.6 87)">2</text>
<text x="74.7" y="87" transform="rotate(-90 74.7 87)">1</text>
<text x="111.8" y="84.8">44</text>
<text x="112.4" y="87.4">1</text>
<text x="112.4" y="89.9">2</text>
<text x="178.4" y="84.8">3</text>
<text x="178.4" y="87.4">4</text>
<text x="178.4" y="89.9">5</text>
<text x="112.4" y="92.5">3</text>
<text x="146" y="95">8</text>
<text x="157.4" y="95">9</text>
<text x="178.4" y="92.5">6</text>
<text x="178.4" y="95">7</text>
<text x="111.8" y="97.5">19</text>
<text x="111.8" y="100.1">20</text>
<text x="178.4" y="97.5">8</text>
<text x="111.8" y="102.6">21</text>
<text x="111.8" y="105.2">22</text>
<text x="111.8" y="107.7">23</text>
<text x="139" y="107.7">8</text>
<text x="150.9" y="104.8" transform="rotate(-90 150.9 104.8)">4</text>
<text x="161.9" y="107.7">5</text>
<text x="163.8" y="107.7">2</text>
<text x="167.4" y="105.4" transform="rotate(-90 167.4 105.4)">3</text>
<text x="111.8" y="110.2">24</text>
<text x="111.8" y="112.8">25</text>
<text x="138.4" y="112.8">17</text>
<text x="139" y="110.2">6</text>
<text x="167.4" y="111.8" transform="rotate(-90 167.4 111.8)">1</text>
<text x="111.8" y="115.3">26</text>
<text x="139" y="115.3">7</text>
<text x="161.3" y="115.3">18</text>
<text x="111.8" y="122.9">10</text>
<text x="111.8" y="125.5">11</text>
<text x="112.4" y="120.4">9</text>
<text x="138.4" y="122.9">10</text>
<text x="138.4" y="125.5">11</text>
<text x="139" y="120.4">9</text>
<text x="161.3" y="125.5">19</text>
<text x="111.8" y="128">12</text>
<text x="111.8" y="130.6">13</text>
<text x="138.4" y="128">12</text>
<text x="138.4" y="130.6">13</text>
<text x="161.3" y="128">20</text>
<text x="111.8" y="133.1">14</text>
<text x="111.8" y="135.6">15</text>
<text x="138.4" y="133.1">14</text>
<text x="138.4" y="135.6">15</text>
<text x="161.9" y="135.6">1</text>
<text x="111.8" y="138.2">16</text>
<text x="138.4" y="138.2">16</text>
<text x="150.9" y="142.9" transform="rotate(-90 150.9 142.9)">3</text>
<text x="161.9" y="138.2">2</text>
<text x="98.8" y="145.4" transform="rotate(-90 98.8 145.4)">6</text>
<text x="153" y="162.3">1</text>
<text x="165.7" y="162.3">3</text>
<text x="135.6" y="168.9" transform="rotate(-90 135.6 168.9)">14</text>
<text x="159.8" y="169.6" transform="rotate(-90 159.8 169.6)">2</text>
<text x="98.8" y="175.9" transform="rotate(-90 98.8 175.9)">1</text>
<text x="103.9" y="175.9" transform="rotate(-90 103.9 175.9)">3</text>
<text x="106.4" y="175.9" transform="rotate(-90 106.4 175.9)">2</text>
<text x="109" y="175.9" transform="rotate(-90 109 175.9)">4</text>
<text x="32.4" y="184.8">2</text>
<text x="42.5" y="184.8">1</text>
<text x="59" y="182.6">1</text>
<text x="71.7" y="182.6">3</text>
<text x="112.4" y="181.4">5</text>
<text x="112.4" y="183.9">6</text>
<text x="65.8" y="189.9" transform="rotate(-90 65.8 189.9)">2</text>
<text x="135.6" y="188.6" transform="rotate(-90 135.6 188.6)">7</text>
</g>
<g font-size="1.8" fill="#0f0f0f">
<text x="135.9" y="62">CS</text>
<text x="135.9" y="72.1">MOSI</text>
<text x="135.9" y="82.3">SCK</text>
<text x="135.9" y="95">MISO</text>
</g>
</svg>
